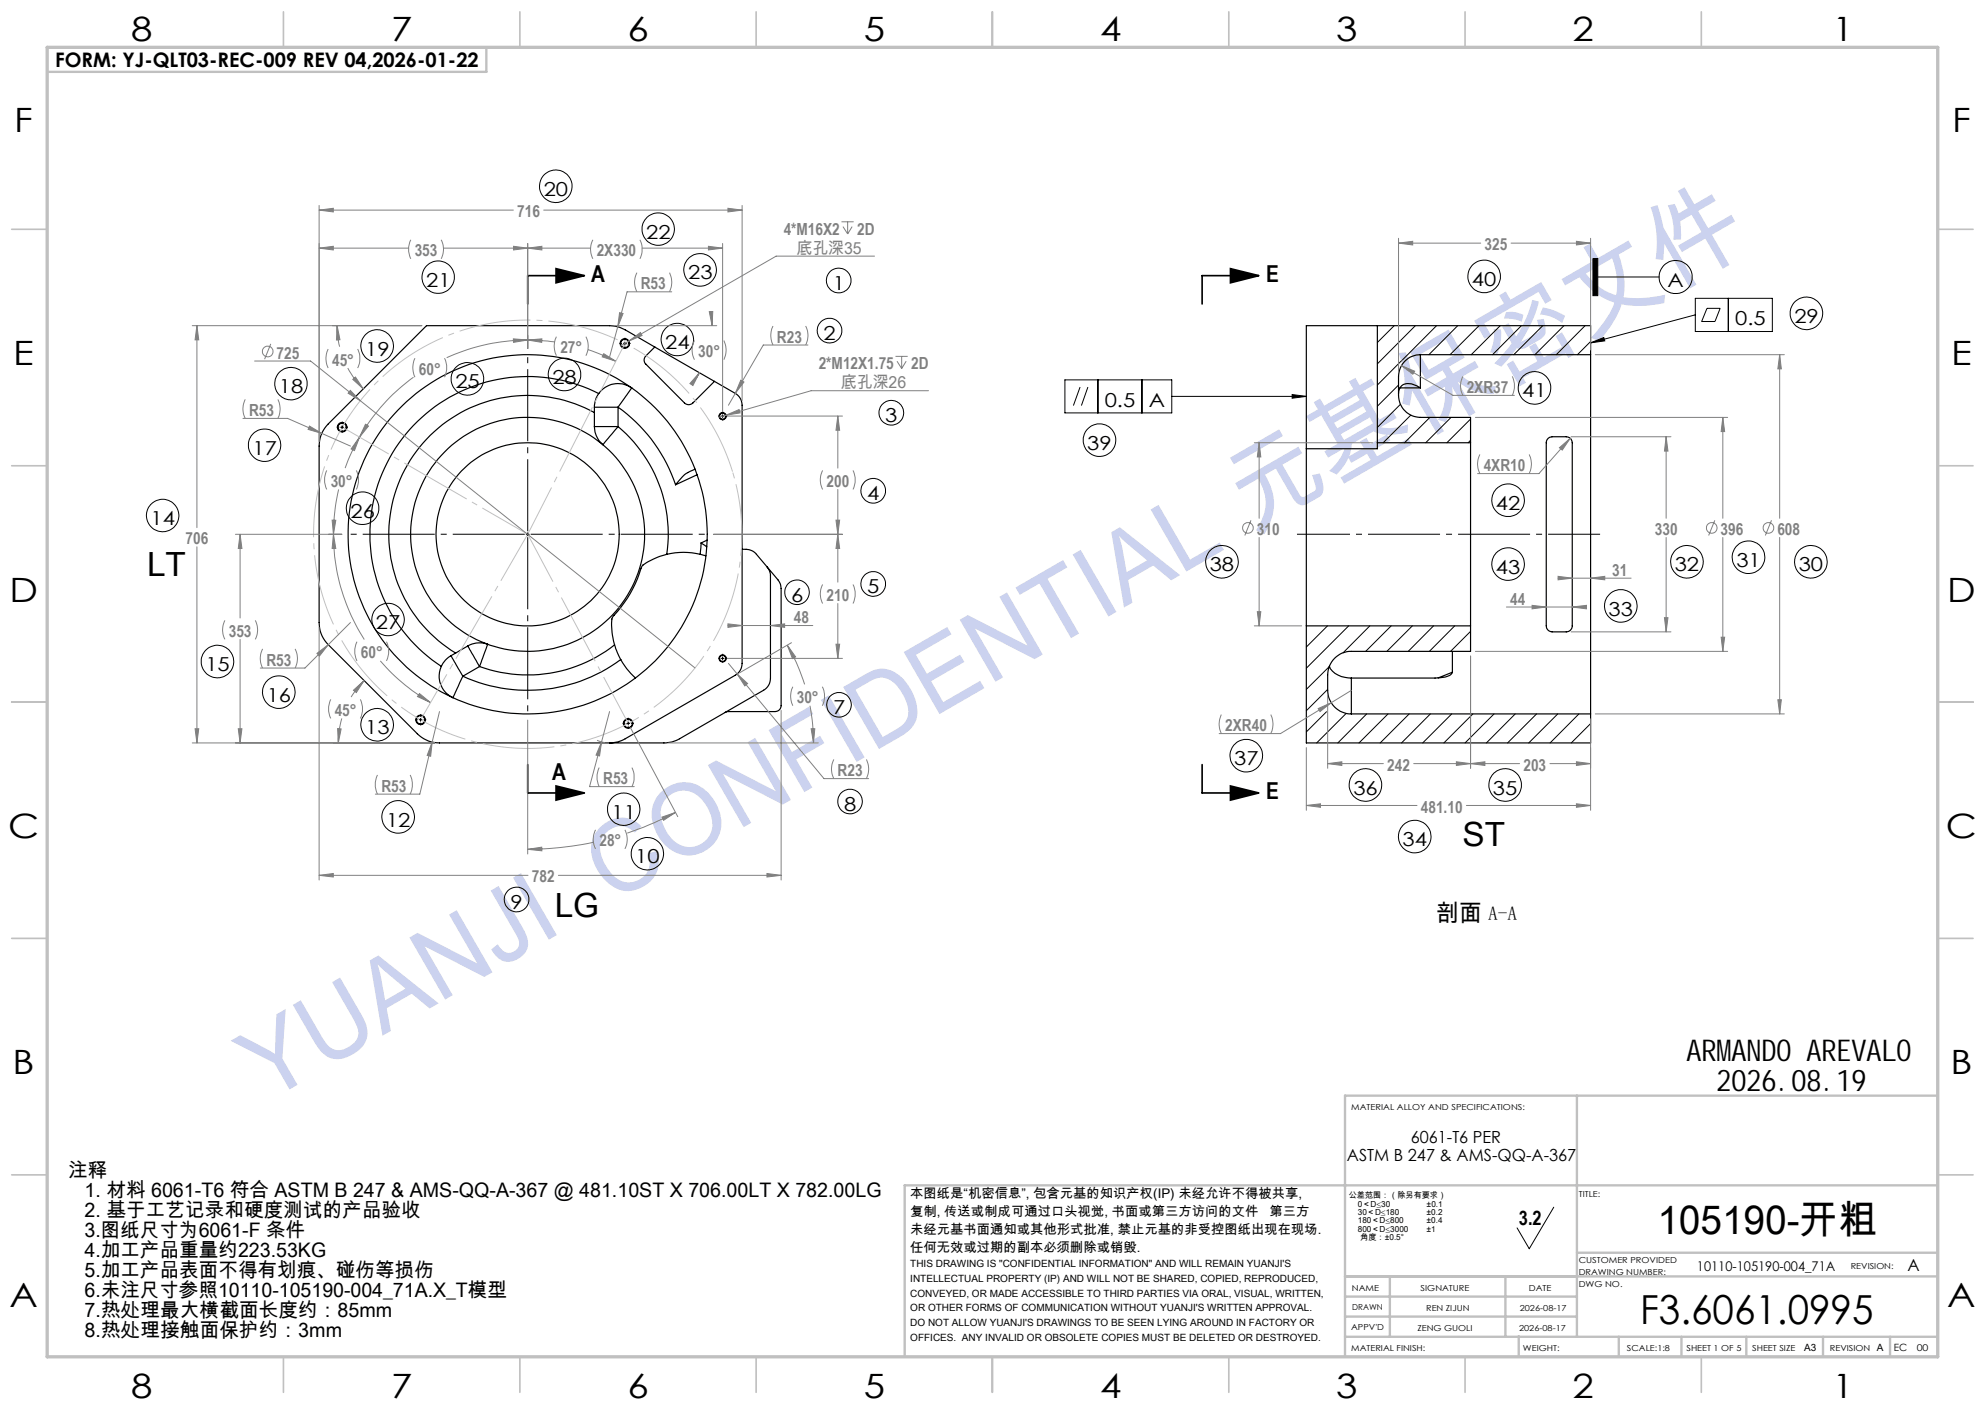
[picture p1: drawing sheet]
<svg xmlns="http://www.w3.org/2000/svg" width="420mm" height="297mm" viewBox="0 0 420 297" stroke-linecap="round" stroke-linejoin="round" font-family="sans-serif">
<g fill="none" stroke="#c0c0c0" stroke-width=".35">
<path d="M60 2.5v7.5M110 2.5v7.5M160 2.5v7.5M210 2.5v7.5M260 2.5v7.5M310 2.5v7.5M360 2.5v7.5M2.5 48.5h7.5M410 48.5h7.5M2.5 98.5h7.5M410 98.5h7.5M2.5 148.5h7.5"/>
<path d="M410 148.5h7.5M2.5 198.5h7.5M410 198.5h7.5M2.5 248.5h7.5M410 248.5h7.5M60 287v7.5M110 287v7.5M160 287v7.5M210 287v7.5M260 287v7.5M310 287v7.5M360 287v7.5"/>
</g>
<g fill="none" stroke="#c0c0c0" stroke-width=".5">
<path d="M102.9 10v5.2h-92.9M333.7 231.8v51M410 231.8h-125.4v55.2M410 250.8h-218.6v36.2M284.6 278.5h49.1M284.6 274.3h49.1M284.6 270h125.4M294.1 270v12.8M318.5 270v12.5M333.7 265h76.3M284.6 282.8h125.4M321.3 282.7v4.2"/>
<path d="M342.5 282.8v4.2M355.8 282.8v4.2M369.5 282.8v4.2M385.7 282.8v4.2M399.9 282.8v4.2"/>
</g>
<path d="M10 10h400v277h-400z" fill="none" stroke="#c0c0c0" stroke-width=".7"/>
<g fill="none" stroke="#000" stroke-width=".25">
<path d="M138.5 73.4l-1.8 1.9a1.2 1.2 0 0 0 0 1.7l8.1 8.2a1.24 1.24 0 0 0 1.8 0l4.6-4.5M138.5 73.4l17.1 9.8a2.89 2.89 0 0 1 1.4 2.5v54.6a2.89 2.89 0 0 1-1.4 2.5l-23.3 13.5a6.3 6.3 0 0 1-3.3 .9M138.5 73.4l-6.2-3.6a7.3 7.3 0 0 0-3.3-.9h-38.8l-20.7 20.8a6.5 6.5 0 0 0-2 4.7v37.3a6.6 6.6 0 0 0 2 4.7l18.8 18.8a6.7 6.7 0 0 0 4.7 2h47.5a6.3 6.3 0 0 0 3.3-.9l17.8-10.3a2.89 2.89 0 0 0 1.4-2.5v-21.7a2.84 2.84 0 0 0-.7-1.8M291.4 68.9v24.8M300.5 75v7.1M300.5 75a4.6 4.6 0 0 0-4.6 4.7v3.9a4.7 4.7 0 0 0 4.6 4.7h10.6v5.4M300.5 75h36M336.5 75v76M336.5 75v-6.1h-60.1v26M125.8 87.3a29.4 29.4 0 0 0-39.6 11.1 29.4 29.4 0 0 0 10.2 39.7M125.8 87.3v2.9M125.8 90.2a5.1 5.1 0 0 0 1.8 3.9l3.2-3.9"/>
<path d="M125.8 90.2h5M125.8 86.1h5M125.8 86.1v1.2M126.7 83.3a5 5 0 0 1 7-1.2l-2.9 4M126.7 83.3a33.4 33.4 0 0 0-44 13.1 33.4 33.4 0 0 0 10.7 44.6M126.7 83.3a5.3 5.3 0 0 0-.9 2.8M130.8 90.2a29.8 29.8 0 0 1 10.3 27.1M130.8 86.1a32.8 32.8 0 0 1 12.1 16.4M130.8 86.1v4.1M147 99.2v.1a7.4 7.4 0 0 0-4.1 3.2M276.4 94.9v37.5M291.4 93.7v1.2h-15"/>
<path d="M291.4 93.7h19.7M296.2 82.1h4.3M300.5 82.1a3.4 3.4 0 0 0-4-.5 2.01 2.01 0 0 0-.6 1.7M311.1 93.7v38.7M327.6 92.7l.8-.3h3a1.25 1.25 0 0 1 1.3 1.3v37.6a2.38 2.38 0 0 1-.3 1.8l-.5 .5-.4 .1h-3.1a1.25 1.25 0 0 1-1.2-1.3v-37.6a2.38 2.38 0 0 1 .2-1.9zM141.1 117.3a12.6 12.6 0 0 0-5.3 2.5 27.9 27.9 0 0 1-6.3 11l-.1 1a15.9 15.9 0 0 0 .6 4.6M141.1 117.3a15.1 15.1 0 0 1 7.1 0M147.5 100.4l-4.6 2.1M148.2 117.3l1.2 .3M148.3 114.9l1.2 .8M148.3 114.9l-.1 2.4M149.6 114.3l-1.3 .6"/>
<path d="M157 116.2a3.3 3.3 0 0 1 3.1 1.1l2.2 2.7M162.3 120l2.3 2.7a2.84 2.84 0 0 1 .7 1.8v24.8a1.26 1.26 0 0 1-1.3 1.2h-10.1l-.5 .2M95.4 138.7a4.8 4.8 0 0 0-2 2.3M95.4 138.7l2.5 4.3M96.4 138.1l-1 .6M99 136.7a4.9 4.9 0 0 1 4.2-.4l-1.7 4.7M99 136.7l-2.6 1.4M99 136.7l2.5 4.3M130 136.4a29.8 29.8 0 0 1-28.5 4.6M130 136.4l1.3 3.1M131.3 139.5a33.1 33.1 0 0 1-33.4 3.5M131.3 139.5a15.7 15.7 0 0 0 3.1 3.9"/>
<path d="M276.4 132.4v24.8h60.1v-6.2M276.4 132.4h34.7M307.3 137.8v4.4M311.1 132.4v5.4h-25.2a5 5 0 0 0-5 5v3.2a5 5 0 0 0 5 5M93.4 141a5 5 0 0 0 2.4 6.6l2.1-4.6M101.5 141l-3.6 2M281.3 141a5.1 5.1 0 0 0 4.6 2.4M281.3 140.9v.2M285.9 143.4v7.6M285.9 151h50.6M307.3 142.2l-.1 .2a3.9 3.9 0 0 1-3 1h-18.3M307.3 142.2l-3 1.2"/>
<circle cx="132.2" cy="72.7" r="1"/>
<circle cx="132.2" cy="72.7" r=".89"/>
<circle cx="72.4" cy="90.4" r="1.01"/>
<circle cx="72.4" cy="90.4" r=".86"/>
<circle cx="152.9" cy="88" r=".75"/>
<circle cx="152.9" cy="88" r=".63"/>
<circle cx="111.6" cy="113" r="24.8"/>
<circle cx="111.6" cy="113" r="19.4"/>
<circle cx="111.6" cy="113" r="38"/>
<circle cx="152.9" cy="139.3" r=".64"/>
<circle cx="152.9" cy="139.3" r=".74"/>
<circle cx="89" cy="152.3" r=".87"/>
<circle cx="89" cy="152.3" r="1"/>
<circle cx="132.9" cy="153" r=".87"/>
<circle cx="132.9" cy="153.1" r="1"/>
</g>
<g fill="none" stroke="#000" stroke-width=".21">
<path d="M337 54.7h1.1v7.8h-1.1zM338.1 58.6h12.9M131.9 72.7h.6M132.2 72.4v.6M295 68.9l-3.6 3.6M296.5 76.3l-5.1 5.2M299.5 68.9l-8.1 8.1M304 68.9l-7.3 7.3M308.4 68.9l-6.1 6.1M312.9 68.9l-6.1 6.1M317.4 68.9l-6.1 6.1M321.9 68.9l-6.1 6.1"/>
<path d="M326.4 68.9l-6.1 6.1M330.9 68.9l-6.1 6.1M335.4 68.9l-6.1 6.1M336.5 72.3l-2.7 2.7M336.5 72.5l2.8-1.1 .2 .7zM358.7 63.1h16.3v7h-16.3zM358.7 66.6l-22.2 5.9M361.2 65.2h2.8l-1.1 2.8h-2.9zM365.7 63.1v7M72.1 90.4h.6M72.4 90.1v.6M152.6 88h.6"/>
<path d="M152.9 87.7v.6M225.3 80.4h22.6v6.9h-22.6zM228.5 81.9l-1.4 3.9M230.2 81.9l-1.4 3.9M232.3 80.4v6.9M241.6 80.4v6.9M247.9 83.9h28.5M273.4 83.5l3 .4-3 .3zM295.9 81.5l-4.5 4.4M296.3 85.5l-4.9 4.9M298.5 87.8l-5.8 5.9M302.5 88.3l-5.3 5.4"/>
<path d="M307 88.3l-5.3 5.4M311.1 88.6l-5 5.1M311.1 93.1l-.4 .6M111.3 113h.7M111.7 112.7v.6M152.6 139.3h.6M152.9 139v.6M280.9 132.4l-4.5 4.5M285.4 132.4l-9 9M289.8 132.4l-5.6 5.7M294.4 132.4l-5.4 5.4M298.8 132.4l-5.4 5.4"/>
<path d="M303.3 132.4l-5.3 5.4M307.8 132.4l-5.4 5.4M311.1 133.6l-4.2 4.2M88.7 152.3h.6M89 152v.6M132.6 153h.6M132.9 152.7v.6M280.7 150.6l-4.3 4.2M280.9 145.8l-4.5 4.6M281.2 141l-4.8 4.8M284.8 150.9l-6.2 6.3M289.2 151l-6.1 6.2"/>
<path d="M293.7 151l-6.2 6.2M298.2 151l-6.2 6.2M302.6 151l-6.1 6.2M307.2 151l-6.2 6.2M311.6 151l-6.1 6.2M316.1 151l-6.1 6.2M320.6 151l-6.1 6.2M325.1 151l-6.1 6.2M329.6 151l-6.1 6.2M334.1 151l-6.1 6.2M336.5 153.1l-4 4.1"/>
<circle cx="117.6" cy="39.4" r="3.4"/>
<circle cx="92.7" cy="58.6" r="3.4"/>
<circle cx="139.3" cy="48.5" r="3.4"/>
<circle cx="148.1" cy="57.1" r="3.5"/>
<circle cx="177.5" cy="59.3" r="2.6"/>
<circle cx="314" cy="58.5" r="3.4"/>
<circle cx="354.5" cy="58.6" r="3.5"/>
<circle cx="79.8" cy="73.2" r="3.5"/>
<circle cx="119.4" cy="79.2" r="3.4"/>
<circle cx="143.3" cy="71.8" r="3.4"/>
<circle cx="175.5" cy="69.9" r="2.6"/>
<circle cx="382.2" cy="66.3" r="3.4"/>
<circle cx="56" cy="94.2" r="3.4"/>
<circle cx="61.5" cy="81.1" r="3.4"/>
<circle cx="98.9" cy="80.1" r="3.4"/>
<circle cx="188.6" cy="87.3" r="2.61"/>
<circle cx="232.6" cy="93.1" r="3.5"/>
<circle cx="324.7" cy="82.1" r="3.5"/>
<circle cx="34.4" cy="109" r="3.4"/>
<circle cx="76.7" cy="107.5" r="3.4"/>
<circle cx="184.8" cy="103.8" r="2.6"/>
<circle cx="258.6" cy="118.8" r="3.4"/>
<circle cx="319.1" cy="119.3" r="3.4"/>
<circle cx="319.1" cy="105.8" r="3.5"/>
<circle cx="356.9" cy="118.8" r="3.4"/>
<circle cx="370" cy="117.9" r="3.4"/>
<circle cx="383.2" cy="118.8" r="3.5"/>
<circle cx="46" cy="139.9" r="3.4"/>
<circle cx="82.1" cy="131" r="3.4"/>
<circle cx="168.6" cy="125.3" r="2.6"/>
<circle cx="184.8" cy="123.5" r="2.6"/>
<circle cx="342.9" cy="128.2" r="3.5"/>
<circle cx="59" cy="146.4" r="3.4"/>
<circle cx="79.8" cy="153.3" r="3.5"/>
<circle cx="177.5" cy="149.1" r="2.6"/>
<circle cx="263.7" cy="159.8" r="3.4"/>
<circle cx="84.2" cy="172.8" r="3.5"/>
<circle cx="132" cy="171.2" r="3.4"/>
<circle cx="179.9" cy="169.6" r="2.6"/>
<circle cx="288.9" cy="166.1" r="3.5"/>
<circle cx="299.3" cy="177" r="3.4"/>
<circle cx="318.5" cy="166" r="3.4"/>
<circle cx="109.3" cy="190.3" r="2.6"/>
<circle cx="137" cy="180.6" r="3.4"/>
</g>
<g fill="none" stroke="#808080" stroke-width=".21">
<path d="M67.5 44.4l3-.3v.7zM67.5 52.5l3-.4v.8zM67.5 43.5v49.9M67.5 44.4h41.1M67.5 52.5h19M86.9 50.7a4.6 4.6 0 0 0 0 4M93.3 50.7a4.3 4.3 0 0 1 0 4M93.8 52.5h31.2M108.7 52.1l3 .4-3 .4zM111.7 52.5l3-.4v.8zM111.7 51.5v22.2M115 44.4h42"/>
<path d="M125.4 50.7a4.3 4.3 0 0 0 0 4M134.8 57.7a4.4 4.4 0 0 0 0 4M135.4 50.7a4.6 4.6 0 0 1 0 4M135.9 52.5h17M141.7 57.7a4.7 4.7 0 0 1 0 4M149.9 52.1l3 .4-3 .4zM152.9 51.5v35.5M154 44.1l3 .3-3 .4zM157 43.5v41.2M178 46.9h2.6M178.4 47.9l1 1.6M179.4 46.9v2.6"/>
<path d="M180.3 47.9l-.9 1.6M185 54.2h-20.8l-31.1 17.9M295.9 51.4l3-.4v.8zM295.9 50.4v28.3M295.9 51.4h17.4M319.7 51.4h16.8M333.6 51l2.9 .4-2.9 .4zM336.5 50.4v23.6M40.7 68.9h48.6M41.7 68.9l.4 3h-.8zM41.7 68.9v42.7M53.9 76.4h11.8l10.5 8.4"/>
<path d="M57.3 72.7l-1.3 3.3M69.4 73.8a4.6 4.6 0 0 0 0 4.1M71.3 68.9l.6 3h-.7zM71.3 68.9l.1 1.7 .5 2.7M73.6 77.9a18.9 18.9 0 0 0 3.3 4.4M75.7 73.8a4.6 4.6 0 0 1 0 4.1M87.5 79.8a41 41 0 0 0-11.4 12.7M87.8 75.8a4.6 4.6 0 0 0 0 4M94.1 75.8a4.6 4.6 0 0 1 0 4M108.6 71.7l3.1 .2-3 .5zM111.7 71.9a41 41 0 0 0-17.2 3.8M111.7 71.9l3-.2-.1 .7z"/>
<path d="M111.7 71.9l5.6 .4M117.7 71.2a4.6 4.6 0 0 0 0 4M124 71.2a4.3 4.3 0 0 1 0 4M124.5 74l3.7 1.4 2.1 1M127.7 74.8l2.6 1.6-2.9-.9zM130 68.9h21.7M130.7 69.1l-1.7 6.4M131.1 66.1l.7 .2-1.1 2.8zM133.1 72.1l2.4-1.8 .4 .7zM133.1 72.1l-1.8 1.1M142.1 61.7h-9.4l-2 7.4M146.9 72a4.4 4.4 0 0 0 0 4.1"/>
<path d="M148 78.8l-1.4 2.8-.6-.5zM148 78.8l-1.7 2.5M150.1 65.9h.7l-.1 3zM150.4 65.9l.3 3M153.2 72a4.7 4.7 0 0 1 0 4.1M163.5 69a4.6 4.6 0 0 0 0 4M170.5 69a4.3 4.3 0 0 1 0 4M171 73h-9.5l-5.9 10.2M189.5 75.4h2.6M189.8 76.4l1 1.6M190.8 75.4v2.6M191.7 76.4l-.9 1.6"/>
<path d="M296.5 77.4l2.8 1.1-.4 .7zM296.5 77.4l10.9 6.2h13M309.5 79.6a4.3 4.3 0 0 0 0 4M320 79.6a4.6 4.6 0 0 1 0 4M337.5 75h40M376.6 75l.3 3h-.7zM376.6 75v34.6M51.4 88.5h9.5l7.2 3.2M51.9 84.5a4.3 4.3 0 0 0 0 4M58.8 84.5a4.6 4.6 0 0 1 0 4M65.5 90.1l2.6 1.6-2.9-.9zM68.1 91.7l6.1 2.7"/>
<path d="M69.1 99.5a4.6 4.6 0 0 0 0 4M74.1 82.6l2.1 2.2-2.5-1.6zM74.6 80.3l.6-.5 1.7 2.5zM75.4 99.5a4.6 4.6 0 0 1 0 4M76.1 92.5l-1.1 2.8-.7-.3zM76.1 92.5a39.3 39.3 0 0 0-3.1 6.5M76.2 84.8l70.8 56.5M77.3 89.7l.7 .4-1.9 2.4zM153.6 87.8l2.8-1.2 .2 .7zM153.6 87.8l-1.4 .4M153.9 88h24.4M155.6 83.2l-1.5 2.5"/>
<path d="M156.7 80.4l.7 .4-1.8 2.4zM174.1 99.5a4.3 4.3 0 0 0 0 4M177.3 88l.4 3h-.8zM177.3 88v11M180.5 99.5a4.6 4.6 0 0 1 0 4M196.5 82.7h-24.9l-18 5.1M265.4 93.7h25M266.4 93.7l.4 3h-.8zM266.4 93.7v15.9M312.2 88.3h53.3M313.1 96.1a4.4 4.4 0 0 0 0 4.1M323.6 96.1a4.7 4.7 0 0 1 0 4.1"/>
<path d="M330 94.7l2.2-2-1.6 2.5zM332.2 92.7l-6.6 7.5h-13M332.4 92.4h21.2M352.5 92.4l.4 3h-.7zM352.5 92.4v17.2M364.5 88.3l.4 3h-.7zM364.5 88.3v21.3M41.7 115.7v41.5M49.8 113h22.5M50.8 113l.4 3h-.8zM50.8 113v17.7M70.3 110l.7 .1-.4 2.9z"/>
<path d="M70.6 113l.4 3h-.7zM70.6 113a40.8 40.8 0 0 0 6.5 22.3M71.6 103.5a43.2 43.2 0 0 0-1 9.5M151 113h27.3M176.9 110h.8l-.4 3zM177.3 113l.4 3h-.8zM177.3 103.5v19.7M264.7 110.1l-1.3 3.2M266.4 113.7v18.7M352.5 113.7v20M362.8 110.1l-1.3 3.2M364.5 113.7v24.1"/>
<path d="M374.8 110.1l-1.3 3.2M376.6 113.7v37.3M47.6 131.2a4.3 4.3 0 0 0 0 4.1M50.8 135.3v21.9M54 131.2a4.3 4.3 0 0 1 0 4.1M55.6 137.3a4.4 4.4 0 0 0 0 4M62.4 137.3a4.4 4.4 0 0 1 0 4M67.1 138.2l2.4-1.8-1.9 2.4zM67.5 132.7v53.5M74.2 131.7l-9.7 9.6h-9.4M75.5 135.7a4.7 4.7 0 0 0 0 4.1M80.5 139.8a41.8 41.8 0 0 0 10.6 8.8"/>
<path d="M81.8 135.7a4.7 4.7 0 0 1 0 4.1M153.9 139.3h24.4M154 132l3 .3-3 .4zM154 132.3h18M163 132.3l3-.3v.7zM166.6 136.5l1.7 2.5-.6 .3zM166.6 136.5a38 38 0 0 1 3.7 8.3M167.5 136l-11 6.3M174.1 123.6a4.3 4.3 0 0 0 0 4.1M176.9 136.3h.8l-.4 3zM177.3 127.7v11.6M180.5 123.6a4.6 4.6 0 0 1 0 4.1"/>
<path d="M265.4 132.4h10M266 129.4h.8l-.4 3zM311.1 138.8v23.7M312.2 137.8h53.3M318.7 128.4h17M324.2 128.1l3 .3-3 .4zM329.7 121.9l3 .4-3 .4zM329.7 122.3h15.4M332.4 133.7h21.2M332.7 128.4l3-.3v.7zM336.5 122.3l3-.4v.8zM352.2 130.7h.7l-.4 3z"/>
<path d="M364.2 134.8h.7l-.4 3zM40.7 157.2h51.3M41.3 154.2h.8l-.4 3zM50.4 154.2h.8l-.4 3zM70 148a4.6 4.6 0 0 0 0 4M71.4 154.1l.8 .1-.6 3zM72.3 152a17.7 17.7 0 0 0-.7 5.2M74.8 146l2.2-2-1.6 2.5zM76.2 148a4.6 4.6 0 0 1 0 4M77 144l-1.4 1.6-1.3 1.9M88.8 146.7l2.3 1.9-2.8-1.2zM91.4 157l-.3 3-.7-.2z"/>
<path d="M91.4 157l-2.6 11h-9.4M93 150.5l-1.6 6.5M111.7 152.3v28.4M126.3 156.6l1.7 .5M127.3 156.9l-.4 3-.8-.2zM127.3 156.9l-2.6 9.5h9.5M129 150.5l-1.7 6.4M133.4 153.9l10 18.9M141.5 157.2h31.6M154.1 140.3l1.9 2.3M156 142.6l2.2 2-.6 .5zM156 142.6l18.3 22.1h9.5"/>
<path d="M165.3 150.3v35.9M167.7 145.3a4.6 4.6 0 0 0 0 4M171.4 149.3a40.2 40.2 0 0 1 .7 7.9M171.6 154.2h.8l-.3 3zM174 145.3a4.6 4.6 0 0 1 0 4M258.4 151.2a4.6 4.6 0 0 0 0 4M268.9 151.2a4.6 4.6 0 0 1 0 4M276.4 158.1v13.3M278.9 149.9l2.8-1.2-2.4 1.8zM280.9 147v15.5M281.7 148.7l-10.8 6.5h-12.9M285.9 146l-4.2 2.7"/>
<path d="M336.5 152v19.4M337.5 151h40M376.2 148h.7l-.3 3zM79.9 163.9a4.7 4.7 0 0 0 0 4.1M86.8 163.9a4.7 4.7 0 0 1 0 4.1M111.7 179.7l2.9-.5 .1 .8zM125.5 178.2a68.4 68.4 0 0 1-13.8 1.5M126 175.5a4.3 4.3 0 0 0 0 4.1M126.8 162.4a4.6 4.6 0 0 0 0 4M132.2 175.5a4.3 4.3 0 0 1 0 4.1M133.7 162.4a4.6 4.6 0 0 1 0 4M140.1 172.9l2.8-1-2.5 1.6z"/>
<path d="M142.9 171.9a67.7 67.7 0 0 1-10.2 4.3M176.4 160.7a4.4 4.4 0 0 0 0 4M183.3 160.7a4.7 4.7 0 0 1 0 4M276.4 170.4l3-.4v.8zM276.4 170.4h23.4M280.9 161.5l3-.4v.8zM280.9 161.5h11.8M299.1 161.5h22.4M308.2 161.1l2.9 .4-2.9 .4zM310.3 170.4h26.2M311.1 161.5l3.1-.4v.8zM327.9 161.5h8.6"/>
<path d="M333.6 170l2.9 .4-2.9 .4zM333.6 161.1l2.9 .4-2.9 .4zM67.5 185.2l3-.4v.7zM67.5 185.2h44.2M118.1 185.2h47.2M162.3 184.8l3 .4-3 .3z"/>
<circle cx="56.6" cy="74.4" r="1.14"/>
<circle cx="264.1" cy="111.7" r="1.13"/>
<circle cx="362.2" cy="111.7" r="1.14"/>
<circle cx="374.2" cy="111.7" r="1.13"/>
</g>
<path d="M117.7 56.8l5.9 1.5-5.9 1.5zM123.6 58.3h-11.9v6M260.3 56.8l6 1.5-6 1.5zM266.3 58.3h-11.9v6M111.7 161.7v6h11.9M117.7 166.3l5.9 1.4-5.9 1.6zM254.4 161.7v6h11.9M260.3 166.3l6 1.4-6 1.6z" fill="none" stroke="#000" stroke-width=".35"/>
<path d="M155 99.8a45.3 45.3 0 0 0-75.9-18.3 45.3 45.3 0 0 0 20.8 75.3 45.3 45.3 0 0 0 55.7-54.7l-.6-2.3" fill="none" stroke="#c0c0c0" stroke-width=".21" stroke-dasharray="15.2 1.3 1.3 1.3" stroke-linecap="butt"/>
<g fill="none" stroke="#000" stroke-width=".21" stroke-dasharray="15.2 1.3 1.3 1.3" stroke-linecap="butt">
<path d="M131.6 72.6h-.6M132.2 72v-.5M132.2 73.3v.5M132.9 72.6h.5M71.8 90.4h-.6M72.4 89.7v-.5M72.4 91v.5M73 90.4h.6M152.3 88h-.3M152.9 87.4v-.3M152.9 88.6v.4M153.5 88h.4"/>
<path d="M111 113h-37.7M111.7 112.4v-37.7M111.7 113.6v37.7M112.3 113h37.7M152.3 139.3h-.3M152.9 138.6v-.3M152.9 139.9v.3M153.5 139.3h.4M88.4 152.3h-.6M89 151.6v-.5M89 152.9v.5M89.6 152.3h.6"/>
<path d="M132.3 153h-.6M132.9 152.4v-.6M132.9 153.6v.6M133.6 153h.5"/>
</g>
<path d="M338.6 113h-64.2" fill="none" stroke="#000" stroke-width=".21" stroke-dasharray="15.2 1.3 1.3 1.3" stroke-dashoffset="4.2" stroke-linecap="butt"/>
<path d="M132.2 72.6l-20.5 40.4M72.4 90.4l39.3 22.6M111.7 113l21.2 40M111.7 113l-22.7 39.3" fill="none" stroke="#c0c0c0" stroke-width=".21" stroke-dasharray="15.2 1.3 1.3 1.3" stroke-dashoffset="3.9" stroke-linecap="butt"/>
<g fill="#000">
<path d="M117.7 56.8l5.9 1.5-5.9 1.5zM117.7 166.3l5.9 1.4-5.9 1.6z"/>
<path d="M260.3 56.8l6 1.5-6 1.5zM260.3 166.3l6 1.4-6 1.6z"/>
<path d="M273.4 83.5l3 .4-3 .3zM336.5 72.5l2.8-1.1 .2 .7zM337 54.7h1.1v7.8h-1.1z"/>
</g>
<g fill="#808080">
<path d="M154 44.1l3 .3-3 .4zM67.5 44.4l3-.3v.7zM149.9 52.1l3 .4-3 .4zM111.7 52.5l3-.4v.8zM333.6 170l2.9 .4-2.9 .4zM276.4 170.4l3-.4v.8z"/>
<path d="M67.5 52.5l3-.4v.8zM108.7 52.1l3 .4-3 .4zM71.3 68.9l.6 3h-.7zM74.6 80.3l.6-.5 1.7 2.5zM148 78.8l-1.4 2.8-.6-.5zM150.1 65.9h.7l-.1 3zM156.7 80.4l-1.1 2.8 1.8-2.4zM177.3 88l.4 3h-.8zM176.9 110h.8l-.4 3zM176.9 136.3h.8l-.4 3zM177.3 113l.4 3h-.8zM171.6 154.2h.8l-.3 3zM166.6 136.5l1.7 2.5-.6 .3zM156 142.6l1.6 2.5 .6-.5zM127.3 156.9l-1.2 2.8 .8 .2zM91.4 157l-1 2.8 .7 .2zM67.1 138.2l.5 .6 1.9-2.4zM65.5 90.1l-.3 .7 2.9 .9zM74.8 146l2.2-2-1.6 2.5zM71.4 154.1l.8 .1-.6 3zM50.4 154.2h.8l-.4 3zM50.8 113l.4 3h-.8zM41.7 68.9l.4 3h-.8zM41.3 154.2h.8l-.4 3zM133.1 72.1l2.8-1.1-.4-.7zM153.6 87.8l3-.5-.2-.7zM67.5 185.2l3-.4v.7zM162.3 184.8l3 .4-3 .3zM154 132l3 .3-3 .4zM163 132.3l3-.3v.7zM131.1 66.1l-.4 3 1.1-2.8zM296.5 77.4l2.4 1.8 .4-.7zM278.9 149.9l.4 .6 2.4-1.8zM266.4 93.7l.4 3h-.8zM266 129.4h.8l-.4 3zM352.5 92.4l.4 3h-.7zM352.2 130.7h.7l-.4 3zM330 94.7l.6 .5 1.6-2.5zM364.2 134.8h.7l-.4 3zM364.5 88.3l.4 3h-.7zM376.2 148h.7l-.3 3zM376.6 75l.3 3h-.7zM324.2 128.1l3 .3-3 .4zM332.7 128.4l3-.3v.7zM329.7 121.9l3 .4-3 .4zM336.5 122.3l3-.4v.8zM280.9 161.5l3-.4v.8zM308.2 161.1l2.9 .4-2.9 .4z"/>
<path d="M311.1 161.5l3.1-.4v.8zM333.6 161.1l2.9 .4-2.9 .4zM295.9 51.4l3-.4v.8zM333.6 51l2.9 .4-2.9 .4z"/>
<path d="M108.6 71.7l3.1 .2-3 .5zM77.3 89.7l.7 .4-1.9 2.4zM127.7 74.8l2.6 1.6-2.9-.9zM111.7 71.9l3-.2-.1 .7zM111.7 179.7l2.9-.5 .1 .8zM140.1 172.9l2.8-1-2.5 1.6zM70.6 113l.4 3h-.7zM88.8 146.7l2.3 1.9-2.8-1.2zM76.1 92.5l-1.1 2.8-.7-.3zM70.3 110l.7 .1-.4 2.9zM74.1 82.6l-.4 .6 2.5 1.6z"/>
</g>
<path d="M328.8 255.4l-5.2 8.8-2.6-4.5" fill="none" stroke="#000" stroke-width=".21"/>
<text font-size="21.2" fill="#cbd2ef" x="56.3" y="233.3" transform="rotate(-30 56.3 233.3)">YUANJI CONFIDENTIAL 元基保密文件</text>
<g font-size="8.5">
<text x="350.7" y="261">105190-开粗</text>
<text x="347" y="280.2">F3.6061.0995</text>
</g>
<g font-size="7.1">
<text x="27.7" y="8.7">8</text>
<text x="82.7" y="8.7">7</text>
<text x="132.7" y="8.7">6</text>
<text x="182.7" y="8.7">5</text>
<text x="232.7" y="8.7">4</text>
<text x="282.7" y="8.7">3</text>
<text x="332.7" y="8.7">2</text>
<text x="387.7" y="8.7">1</text>
<text x="3" y="28">F</text>
<text x="413" y="28">F</text>
<text x="2.8" y="77.2">E</text>
<text x="412.8" y="77.2">E</text>
<text x="31.1" y="121.8">LT</text>
<text x="2" y="127.2">D</text>
<text x="412" y="127.2">D</text>
<text x="1.7" y="177.2">C</text>
<text x="309.5" y="178.9">ST</text>
<text x="411.7" y="177.2">C</text>
<text x="117.4" y="194">LG</text>
<text x="2.7" y="227.2">B</text>
<text x="412.7" y="227.2">B</text>
<text x="2" y="276.5">A</text>
<text x="412" y="276.5">A</text>
<text x="27.7" y="295.7">8</text>
<text x="82.7" y="295.7">7</text>
<text x="132.7" y="295.7">6</text>
<text x="182.7" y="295.7">5</text>
<text x="232.7" y="295.7">4</text>
<text x="282.7" y="295.7">3</text>
<text x="332.7" y="295.7">2</text>
<text x="387.7" y="295.7">1</text>
</g>
<g font-size="6.3">
<text x="356.8" y="224.4">ARMANDO AREVALO</text>
<text x="363.2" y="230.8">2026.08.19</text>
</g>
<g font-size="4.9">
<text x="125.1" y="59.7">A</text>
<text x="267.9" y="59.7">E</text>
<text x="116.8" y="165">A</text>
<text x="267.9" y="169.1">E</text>
<text x="303.9" y="194.9">剖面</text>
</g>
<g font-size="4.2">
<text x="11.7" y="14.1">FORM: YJ-QLT03-REC-009 REV 04,2026-01-22</text>
<text x="14.4" y="248.9">注释</text>
<text x="17.9" y="253.1">1. 材料 6061-T6 符合 ASTM B 247 &amp; AMS-QQ-A-367 @ 481.10ST X 706.00LT X 782.00LG</text>
<text x="17.9" y="257.4">2. 基于工艺记录和硬度测试的产品验收</text>
<text x="17.9" y="261.6">3.图纸尺寸为6061-F 条件</text>
<text x="321.4" y="259.1">3.2</text>
<text x="17.9" y="265.8">4.加工产品重量约223.53KG</text>
<text x="17.9" y="274.3">6.未注尺寸参照10110-105190-004_71A.X_T模型</text>
<text x="17.9" y="270.1">5.加工产品表面不得有划痕、碰伤等损伤</text>
<text x="17.9" y="278.5">7.热处理最大横截面长度约：85mm</text>
<text x="17.9" y="282.8">8.热处理接触面保护约：3mm</text>
</g>
<g font-size="4.1">
<text x="115.1" y="41.4">20</text>
<text x="136.7" y="50.5">22</text>
<text x="145.6" y="59.1">23</text>
<text x="90.2" y="60.7">21</text>
<text x="176.2" y="61.4">1</text>
<text x="311.5" y="60.5">40</text>
<text x="352.8" y="60.8">A</text>
<text x="174.3" y="72">2</text>
<text x="367.1" y="68.8">0.5</text>
<text x="379.7" y="68.3">29</text>
<text x="77.3" y="75.2">19</text>
<text x="140.8" y="73.8">24</text>
<text x="59" y="83.2">18</text>
<text x="96.4" y="82.2">25</text>
<text x="116.9" y="81.3">28</text>
<text x="187.3" y="89.3">3</text>
<text x="233.8" y="86">0.5</text>
<text x="243.1" y="86">A</text>
<text x="322.1" y="84.1">41</text>
<text x="230.1" y="95.2">39</text>
<text x="53.4" y="96.2">17</text>
<text x="183.5" y="105.8">4</text>
<text x="316.5" y="107.8">42</text>
<text x="31.9" y="111.1">14</text>
<text x="74.2" y="109.5">26</text>
<text x="367.4" y="119.9">31</text>
<text x="183.5" y="125.5">5</text>
<text x="256" y="120.9">38</text>
<text x="316.5" y="121.4">43</text>
<text x="354.4" y="120.9">32</text>
<text x="380.6" y="120.9">30</text>
<text x="167.4" y="127.3">6</text>
<text x="340.4" y="130.2">33</text>
<text x="79.6" y="133.1">27</text>
<text x="43.5" y="142">15</text>
<text x="56.4" y="148.4">16</text>
<text x="77.3" y="155.4">13</text>
<text x="176.3" y="151.1">7</text>
<text x="261.1" y="161.9">37</text>
<text x="129.4" y="173.2">11</text>
<text x="178.6" y="171.6">8</text>
<text x="286.3" y="168.1">36</text>
<text x="315.9" y="168.1">35</text>
<text x="81.7" y="174.8">12</text>
<text x="296.7" y="179">34</text>
<text x="134.4" y="182.6">10</text>
<text x="108" y="192.3">9</text>
<text x="314.9" y="194.5">A-A</text>
</g>
<g font-size="3.5" fill="#808080">
<text x="109.4" y="45.9">716</text>
<text x="165.8" y="49.6">4*M16X2</text>
<text x="168.5" y="53.7">底孔深35</text>
<text x="181.3" y="49.6">2D</text>
<text x="314.1" y="52.9">325</text>
<text x="87.8" y="54.2">353</text>
<text x="126.3" y="54.2">2X330</text>
<text x="135.6" y="61.2">R53</text>
<text x="58.5" y="75.9">725</text>
<text x="70.3" y="77.3">45°</text>
<text x="118.6" y="74.7">27°</text>
<text x="147.7" y="75.6">30°</text>
<text x="164.4" y="72.5">R23</text>
<text x="88.6" y="79.3">60°</text>
<text x="173.2" y="78.1">2*M12X1.75</text>
<text x="177.9" y="82.1">底孔深26</text>
<text x="192.8" y="78.1">2D</text>
<text x="310.3" y="83.1">2XR37</text>
<text x="52.7" y="88">R53</text>
<text x="313.9" y="99.7">4XR10</text>
<text x="70" y="103">30°</text>
<text x="174.9" y="103">200</text>
<text x="265.9" y="113.2">310</text>
<text x="350.1" y="113.2">330</text>
<text x="364.1" y="113.2">396</text>
<text x="376.1" y="113.2">608</text>
<text x="39.3" y="115.1">706</text>
<text x="341.1" y="121.8">31</text>
<text x="168" y="131.8">48</text>
<text x="174.9" y="127.1">210</text>
<text x="319.5" y="127.9">44</text>
<text x="48.4" y="134.8">353</text>
<text x="56.4" y="140.8">R53</text>
<text x="76.4" y="139.3">60°</text>
<text x="168.6" y="148.8">30°</text>
<text x="70.8" y="151.5">45°</text>
<text x="259.2" y="154.7">2XR40</text>
<text x="80.7" y="167.5">R53</text>
<text x="127.6" y="165.9">R53</text>
<text x="177.2" y="164.2">R23</text>
<text x="293.5" y="163">242</text>
<text x="322.3" y="163">203</text>
<text x="300.6" y="171.9">481.10</text>
<text x="126.8" y="179.1">28°</text>
<text x="112.5" y="186.7">782</text>
</g>
<g font-size="3.5">
<text x="285" y="245.6">ASTM B 247 &amp; AMS-QQ-A-367</text>
<text x="298.5" y="241.7">6061-T6 PER</text>
<text x="403.6" y="268.8">A</text>
</g>
<g font-size="2.8">
<text x="192.6" y="253.3">本图纸是“机密信息”, 包含元基的知识产权(IP) 未经允许不得被共享,</text>
<text x="192.6" y="257.2">复制, 传送或制成可通过口头视觉, 书面或第三方访问的文件</text>
<text x="268.6" y="257.2">第三方</text>
<text x="192.6" y="261">未经元基书面通知或其他形式批准, 禁止元基的非受控图纸出现在现场.</text>
<text x="192.6" y="264.8">任何无效或过期的副本必须删除或销毁.</text>
<text x="359" y="268.8">10110-105190-004_71A</text>
</g>
<g font-size="2.1">
<text x="192.6" y="268.1">THIS DRAWING IS &quot;CONFIDENTIAL INFORMATION&quot; AND WILL REMAIN YUANJI'S</text>
<text x="192.6" y="271.2">INTELLECTUAL PROPERTY (IP) AND WILL NOT BE SHARED, COPIED, REPRODUCED,</text>
<text x="192.6" y="274.3">CONVEYED, OR MADE ACCESSIBLE TO THIRD PARTIES VIA ORAL, VISUAL, WRITTEN,</text>
<text x="192.6" y="277.4">OR OTHER FORMS OF COMMUNICATION WITHOUT YUANJI'S WRITTEN APPROVAL.</text>
<text x="192.6" y="280.5">DO NOT ALLOW YUANJI'S DRAWINGS TO BE SEEN LYING AROUND IN FACTORY OR</text>
<text x="192.6" y="283.7">OFFICES. ANY INVALID OR OBSOLETE COPIES MUST BE DELETED OR DESTROYED.</text>
<text x="381.7" y="285.7">A3</text>
<text x="397.1" y="285.7">A</text>
<text x="400.7" y="285.8">EC</text>
</g>
<text font-size="2" x="405.6" y="285.8">00</text>
<g font-size="1.8">
<text x="285.4" y="253.5">公差范围：（除另有要求）</text>
<text x="287.3" y="257">30＜D≤180</text>
<text x="287.3" y="255.3">0＜D≤30</text>
<text x="301.8" y="257">±0.2</text>
<text x="301.9" y="255.3">±0.1</text>
<text x="287.3" y="258.8">180＜D≤800</text>
<text x="287.3" y="260.6">800＜D≤3000</text>
<text x="287.8" y="262.3">角度：±0.5°</text>
<text x="301.8" y="258.8">±0.4</text>
<text x="301.8" y="260.6">±1</text>
</g>
<g font-size="1.7">
<text x="285.9" y="234.8">MATERIAL ALLOY AND SPECIFICATIONS:</text>
<text x="334.1" y="253.2">TITLE:</text>
<text x="334" y="267.2">CUSTOMER PROVIDED</text>
<text x="334" y="269.7">DRAWING NUMBER:</text>
<text x="391.6" y="268.4">REVISION:</text>
<text x="286" y="273.1">NAME</text>
<text x="300.6" y="273.1">SIGNATURE</text>
<text x="323.5" y="273.1">DATE</text>
<text x="334" y="272.2">DWG NO.</text>
<text x="285.9" y="281.4">APPV'D</text>
<text x="286.1" y="277.1">DRAWN</text>
<text x="299.9" y="281.6">ZENG GUOLI</text>
<text x="301.8" y="277.3">REN ZIJUN</text>
<text x="321.4" y="281.6">2026-08-17</text>
<text x="321.6" y="277.3">2026-08-17</text>
<text x="285.9" y="285.8">MATERIAL FINISH:</text>
<text x="322.2" y="285.8">WEIGHT:</text>
<text x="344.2" y="285.8">SCALE:1:8</text>
<text x="356.8" y="285.8">SHEET 1 OF 5</text>
<text x="370.7" y="285.8">SHEET SIZE</text>
<text x="387.2" y="285.8">REVISION</text>
</g>
</svg>
